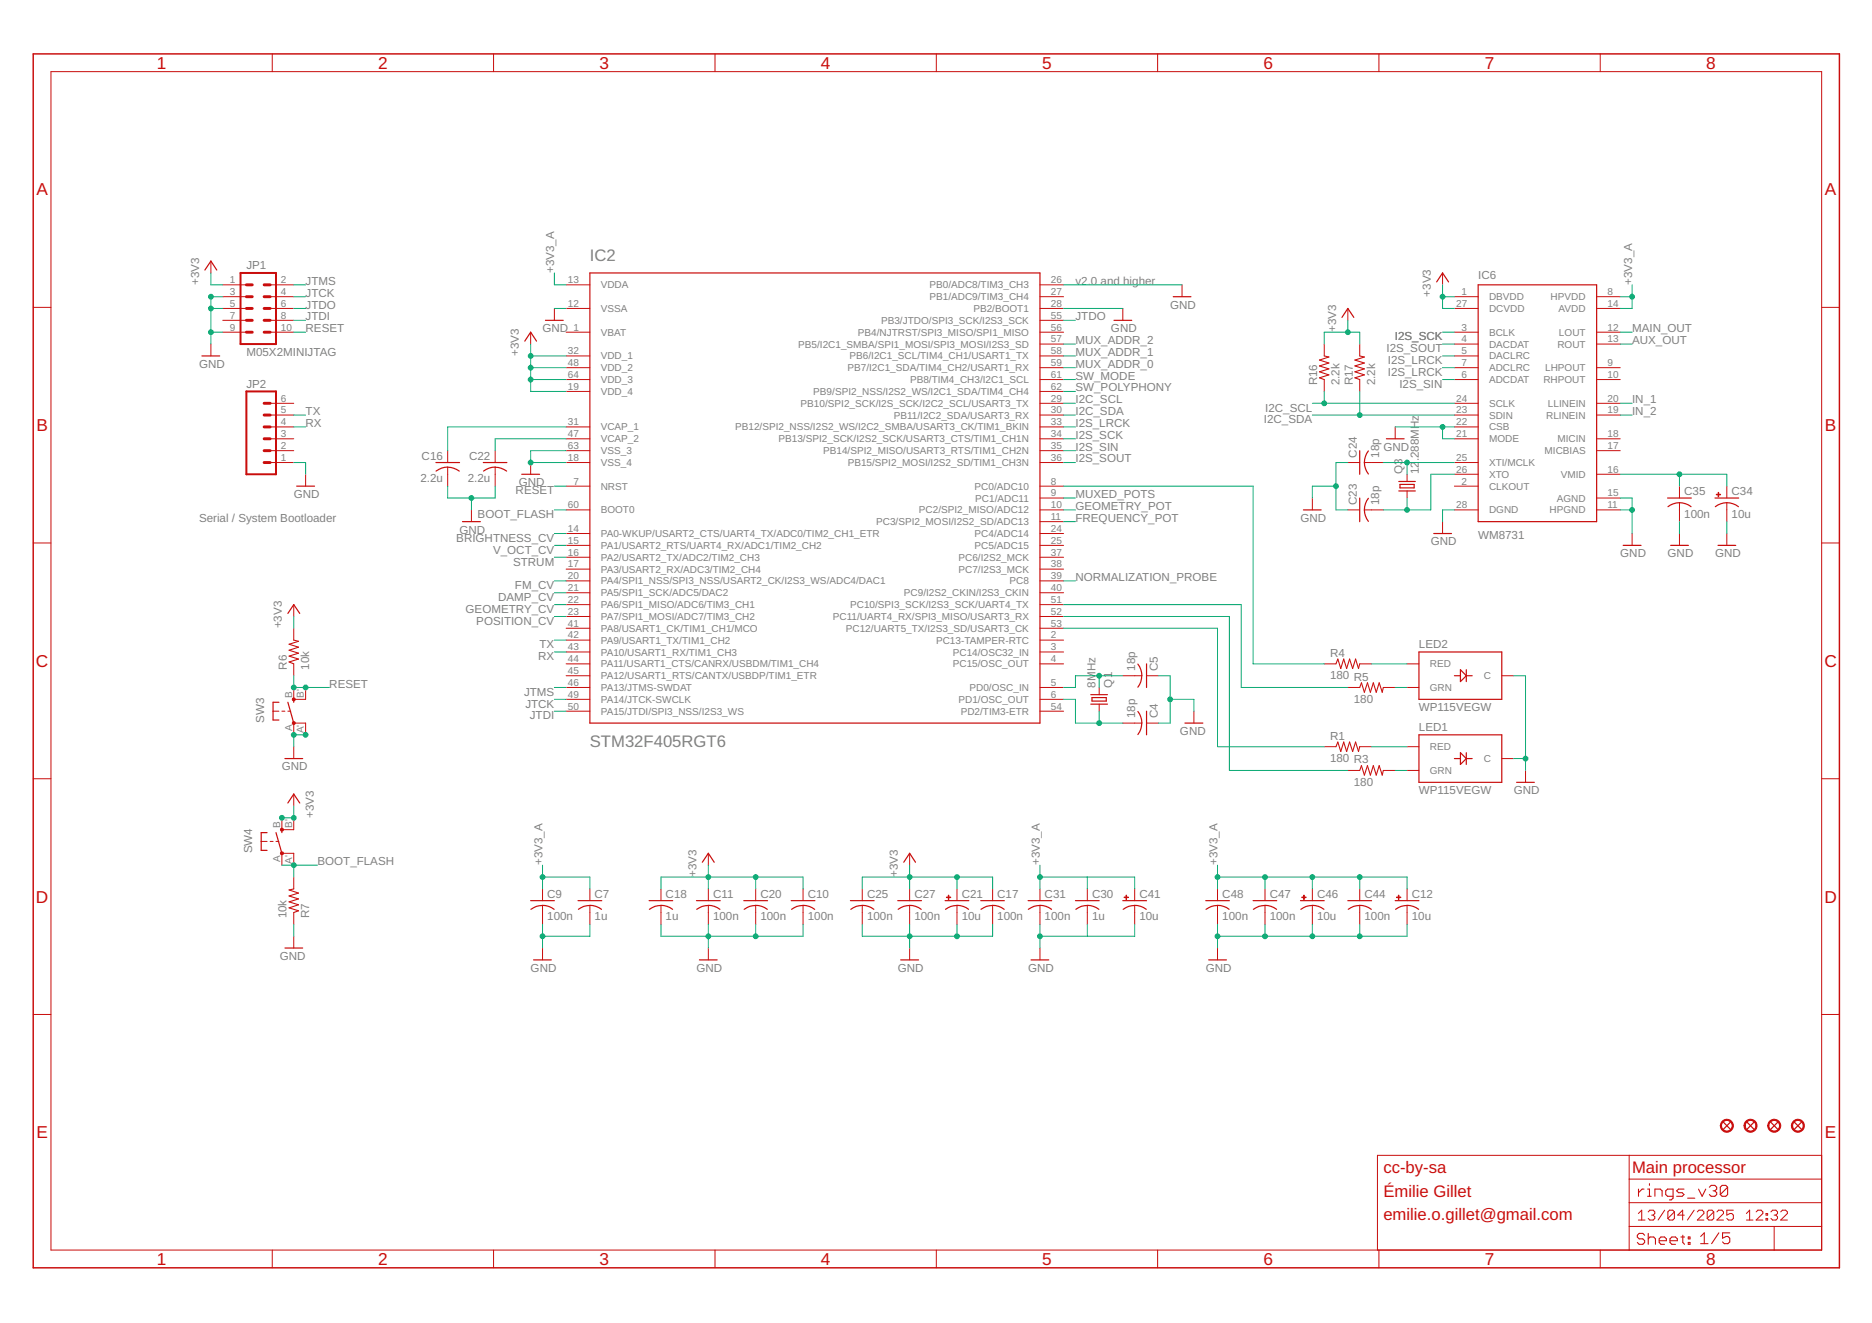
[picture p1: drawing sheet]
<svg xmlns="http://www.w3.org/2000/svg" width="297mm" height="210mm" viewBox="0 0 297 210" stroke-linecap="round" stroke-linejoin="round" font-family="sans-serif">
<g fill="none" stroke="#c90d0c" stroke-width=".17">
<path d="M210.1 56.5l.8 .1-1.5 .5 1.5 .5-1.5 .5 1.5 .4-1.5 .5 1.5 .5-1.5 .4 .7 .3M215.8 56.5l.7 .1-1.5 .5 1.5 .5-1.5 .5 1.5 .4-1.5 .5 1.5 .5-1.5 .4 .8 .3M46.6 101.6l.8 .1-1.5 .5 1.5 .5-1.5 .5 1.5 .4-1.5 .5 1.5 .5-1.5 .4 .7 .3M212 105.3l.3-.7 .4 1.5 .5-1.5 .5 1.5 .4-1.5 .5 1.5 .5-1.5 .5 1.5 .2-.8M212 118.5l.3-.8 .4 1.5 .5-1.5 .5 1.5 .4-1.5 .5 1.5 .5-1.5 .5 1.5 .2-.7M215.8 109.1l.2-.8 .5 1.5 .5-1.5 .4 1.5 .5-1.5 .5 1.5 .4-1.5 .5 1.5 .2-.7M215.8 122.2l.2-.7 .5 1.5 .5-1.5 .4 1.5 .5-1.5 .5 1.5 .4-1.5 .5 1.5 .2-.8M46.6 141l-.7 .2 1.5 .5-1.5 .5 1.5 .4-1.5 .5 1.5 .5-1.5 .4 1.5 .5-.8 .3M260 188.7v1.1M260.9 188.7h-.3l-.6 .5M261 196l-.3-.3h-.6l-.3 .3v.3l.3 .3h.6l.3 .2v.3l-.3 .3h-.6l-.3-.3M261.4 188.7h.3v1.1"/>
<path d="M261.4 189.8h.6M261.5 195.7v1.7M261.5 196.6l.3-.3h.6l.3 .3v.8M261.7 187.8v.3M262.6 189.8v-1.1h.8l.3 .2v.9M263.3 196.8h1.1v-.2l-.3-.3h-.6l-.2 .3v.5l.2 .3h.6M265 196.8h1.1v-.2l-.2-.3h-.6l-.3 .3v.5l.3 .3h.6M265.5 189.8h-.9l-.3-.3v-.6l.3-.2h.9v1.4l-.3 .3h-.3M266.7 196.3h.6M267 196v1.1l.3 .3M267.2 188.7h-.9l-.3 .2 .3 .3h.6l.3 .3-.3 .3h-.9M267.8 190.1h1.1"/>
<path d="M267.9 196.3h.3v.3h-.3zM267.9 197.1h.3v.3h-.3zM269.5 188.7l.6 1.1 .6-1.1M269.9 196.2l.5-.6v1.7M269.9 197.3h1.1M271.2 188.4l.3-.3h.6l.3 .3v.3l-.3 .2M271.8 188.9h.3M272.1 188.9l.3 .3v.3l-.3 .3h-.6l-.3-.3M272.7 195.6l-1.1 1.7M274.1 188.4v1.1l-.3 .3h-.5l-.3-.3M274.1 188.4l-.3-.3h-.5l-.3 .3v1.1M274.1 188.4l-1.1 1.1"/>
<path d="M274.5 195.6h-1.2v.8l.6-.2h.3l.3 .2v.6l-.3 .3h-.6l-.3-.3"/>
</g>
<g fill="none" stroke="#c90d0c" stroke-width=".16">
<path d="M8.1 11.4h281v186.9h-281zM43.2 8.6v2.8M78.3 8.6v2.8M113.5 8.6v2.8M148.6 8.6v2.8M183.7 8.6v2.8M218.8 8.6v2.8M253.9 8.6v2.8M5.3 48.8h2.8M33.5 41.4v1.9M33.5 54.6v1.9M35.3 52.7h3.8"/>
<path d="M35.3 50.8h3.8M35.3 48.9h3.8M35.3 47.1h3.8M35.3 45.2h3.8M42.9 52.7h3.7M42.9 50.8h3.7M42.9 48.9h3.7M42.9 47.1h3.7M42.9 45.2h3.7M84.2 52.7v1.9M88 48.9v1.9M89.8 52.7h3.8"/>
<path d="M89.8 48.9h3.8M89.8 45.2h3.8M89.8 56.5h3.8M89.8 58.3h3.8M165 52.7h3.8M165 50.8h3.8M165 48.9h3.8M165 47.1h3.8M165 45.2h3.8M165 54.6h3.8M165 56.5h3.8M165 58.3h3.8"/>
<path d="M178.2 48.9v1.9M187.6 45.2v1.9M210.1 54.6v1.9M213.9 48.9v1.9M215.8 54.6v1.9M228.9 43.3v1.9M230.8 52.7h3.7M230.8 48.9h3.7M230.8 47.1h3.7M230.8 54.6h3.7M230.8 56.5h3.7M230.8 58.3h3.7"/>
<path d="M253.3 52.7h3.8M253.3 48.9h3.8M253.3 47.1h3.8M253.3 54.6h3.8M253.3 58.3h3.8M289.1 48.8h2.8M42.9 64h3.7M42.9 65.8h3.7M42.9 67.7h3.7M42.9 69.6h3.7M42.9 71.5h3.7M42.9 73.4h3.7"/>
<path d="M48.5 75.2v1.9M71 71.5v1.9M71 74.1v3M78.6 71.5v1.9M78.6 74.1v3M84.2 73.4v1.8M89.8 77.1h3.8M89.8 60.2h3.8M89.8 62.1h3.8M89.8 67.7h3.8M89.8 69.6h3.8M89.8 71.5h3.8"/>
<path d="M89.8 73.4h3.8M165 77.1h3.8M165 60.2h3.8M165 62.1h3.8M165 64h3.8M165 65.8h3.8M165 67.7h3.8M165 69.6h3.8M165 71.5h3.8M165 73.4h3.8M165 79h3.8M208.2 79v1.9"/>
<path d="M210.1 60.2v1.9M213.9 73.4h1.9M215.8 60.2v1.9M216.5 73.4h3M221.4 67.7v1.9M223.3 75.2v1.2M223.3 77.9v1.1M230.8 77.1h3.7M230.8 60.2h3.7M230.8 64h3.7M230.8 65.8h3.7M230.8 67.7h3.7"/>
<path d="M230.8 69.6h3.7M230.8 73.4h3.7M230.8 75.2h3.7M253.3 60.2h3.8M253.3 64h3.8M253.3 65.8h3.8M253.3 69.6h3.8M253.3 71.5h3.8M253.3 79h3.8M253.3 75.2h3.8M266.5 77.1v1.9M266.5 79.8v3"/>
<path d="M274 77.1v1.9M274 79.8v3M5.3 86.1h2.8M46.6 95.9v1.9M46.6 99.7v1.9M74.8 80.9v1.9M89.8 80.9h3.8M89.8 84.6h3.8M89.8 86.5h3.8M89.8 88.4h3.8M89.8 90.3h3.8M89.8 92.2h3.8"/>
<path d="M89.8 94h3.8M89.8 95.9h3.8M89.8 97.8h3.8M89.8 99.7h3.8M165 80.9h3.8M165 84.6h3.8M165 86.5h3.8M165 88.4h3.8M165 90.3h3.8M165 92.2h3.8M165 94h3.8M165 95.9h3.8"/>
<path d="M165 97.8h3.8M165 99.7h3.8M165 82.8h3.8M213.9 80.9h1.9M216.5 80.9h3M228.9 82.8v1.8M230.8 80.9h3.7M253.3 80.9h3.8M259 84.6v1.9M266.5 84.6v1.9M274 84.6v1.9M289.1 86.1h2.8"/>
<path d="M43.3 112.8h1M44.7 112.8h.5M45.7 112.8h.4M46.6 116.6v-1.9h1.9v1.9M46.6 109.1v1.9h1.9v-1.9M46.6 105.3v1.9M46.6 118.5v1.9M89.8 112.8h3.8M89.8 111h3.8M89.8 107.2h3.8M89.8 101.6h3.8M89.8 103.4h3.8"/>
<path d="M89.8 105.3h3.8M89.8 109.1h3.8M165 112.8h3.8M165 111h3.8M165 101.6h3.8M165 103.4h3.8M165 105.3h3.8M165 109.1h3.8M174.4 109.1v1.1M174.4 111.7v1.1M178.2 114.7h3M178.2 107.2h3"/>
<path d="M181.9 114.7h1.9M181.9 107.2h1.9M189.4 112.8v1.9M210.1 105.3h1.9M210.1 118.5h1.9M213.9 109.1h1.9M215.8 105.3h1.8M215.8 118.5h1.8M219.5 109.1h1.9M223.3 105.3h1.8M223.3 109.1h1.8M223.3 118.5h1.8"/>
<path d="M238.3 107.2h1.9M5.3 123.5h2.8M41.4 133.5h1M42.9 133.5h.4M43.8 133.5h.5M44.7 129.8v1.8h1.9v-1.8M44.7 137.3v-1.9h1.9v1.9M46.6 126v1.9M46.6 139.1v1.9M112.4 135.4v1.9M144.3 135.4v1.9M213.9 122.2h1.9"/>
<path d="M219.5 122.2h1.9M223.3 122.2h1.8M238.3 120.4h1.9M242.1 122.2v1.9M289.1 123.5h2.8M46.6 144.8v1.9M46.6 148.5v1.9M86.1 141v1.9M86.1 143.7v3M86.1 150.4v1.9M93.6 141v1.9M93.6 143.7v3"/>
<path d="M104.9 141v1.9M104.9 143.7v3M112.4 141v1.9M112.4 143.7v3M112.4 150.4v1.9M119.9 141v1.9M119.9 143.7v3M127.4 141v1.9M127.4 143.7v3M136.8 141v1.9M136.8 143.7v3M144.3 141v1.9"/>
<path d="M144.3 143.7v3M144.3 150.4v1.9M151.8 141v1.9M151.8 143.7v3M157.5 141v1.9M157.5 143.7v3M165 141v1.9M165 143.7v3M165 150.4v1.9M172.5 141v1.9M172.5 143.7v3M180 141v1.9"/>
<path d="M180 143.7v3M193.2 141v1.9M193.2 143.7v3M193.2 150.4v1.9M200.7 141v1.9M200.7 143.7v3M208.2 141v1.9M208.2 143.7v3M215.8 141v1.9M215.8 143.7v3M223.3 141v1.9M223.3 143.7v3"/>
<path d="M5.3 161h2.8M289.1 161h2.8M43.2 198.3v2.8M78.3 198.3v2.8M113.5 198.3v2.8M148.6 198.3v2.8M183.7 198.3v2.8M218.8 198.3v2.8M253.9 198.3v2.8M258.5 194.6h30.6M258.5 183.3v15M258.5 190.8h30.6"/>
<path d="M258.5 187.1h30.6M260 192.5l.5-.5v1.6M260 193.6h1M261.5 192.3l.3-.3h.5l.3 .3v.2l-.3 .3M262.1 192.8h.2M262.3 192.8l.3 .3v.2l-.3 .3h-.5l-.3-.3M264.1 192l-1 1.6M265.7 192.3v1l-.3 .3h-.5l-.3-.3M265.7 192.3l-.3-.3h-.5l-.3 .3v1M265.7 192.3l-1.1 1M267.3 192.8h-1.1l.8-.8v1.6M268.8 192l-1 1.6"/>
<path d="M269.3 192.3l.3-.3h.5l.3 .3v.2l-1.1 1.1h1.1M271.9 192.3v1l-.2 .3h-.6l-.2-.3M271.9 192.3l-.2-.3h-.6l-.2 .3v1M271.9 192.3l-1 1M272.4 192.3l.3-.3h.5l.3 .3v.2l-1.1 1.1h1.1M275 192h-1v.8l.5-.3h.3l.2 .3v.5l-.2 .3h-.5l-.3-.3M277.1 193.6h1.1M277.1 192.5l.5-.5v1.6M278.7 192.3l.2-.3h.5l.3 .3v.2l-1 1.1h1M280.2 193.3h.3v.3h-.3zM280.2 192.5h.3v.3h-.3zM281 192.3l.3-.3h.5l.2 .3v.2l-.2 .3"/>
<path d="M281.5 192.8h.3M281.5 194.6v3.7M281.8 192.8l.2 .3v.2l-.2 .3h-.5l-.3-.3M282.6 192.3l.2-.3h.5l.3 .3v.2l-1 1.1h1M289.1 183.3h-70.5v15"/>
</g>
<path d="M5.3 8.6h286.6v192.5h-286.6z" fill="none" stroke="#c90d0c" stroke-width=".23"/>
<g fill="none" stroke="#c90d0c" stroke-width=".19">
<path d="M32 56.5h2.9M32.5 42.8l1-1.4 .9 1.4M83.3 54.1l.9-1.4 .9 1.4M86.6 50.8h2.8M93.6 43.3h71.4v71.4h-71.4zM176.8 50.8h2.8M186.2 47.1h2.8M212.9 50.4l1-1.5 .9 1.5M228 44.7l.9-1.4 .9 1.4M234.5 45.2h18.8v37.6h-18.8zM47.1 77.1h2.8M69.2 73.4h3.7"/>
<path d="M71 74.1a3.1 3.1 0 0 0-1.8 .6M71 74.1a3.3 3.3 0 0 1 1.9 .6M76.7 73.4h3.7M78.6 74.1a3.1 3.1 0 0 0-1.9 .6M78.6 74.1a3.3 3.3 0 0 1 1.8 .6M82.8 75.2h2.8M215.8 71.5v3.7M215.8 79v3.8M217.1 79.1a2.96 2.96 0 0 0 0 3.6M217.1 71.5a2.96 2.96 0 0 0 0 3.7M220 69.6h2.8M222 76.4h2.6"/>
<path d="M222 77.9h2.6M222.1 76.9h2.3v.5h-2.3zM264.6 79h3.8M272.1 79h3.8M45.7 97.3l.9-1.4 1 1.4M73.4 82.8h2.8M206.8 80.9h2.8M227.5 84.6h2.8M257.6 86.5h2.8M264.7 80.4a2.96 2.96 0 0 1 3.6 0M265.1 86.5h2.8M272.2 80.4a2.96 2.96 0 0 1 3.6 0"/>
<path d="M272.6 86.5h2.8M44.3 111.4h-1v2.8h1M45.7 111.4l.9 3.3M46.6 111v.4M173.1 110.2h2.6M173.1 111.7h2.6M173.3 110.7h2.2v.5h-2.2zM180.6 112.9a3.1 3.1 0 0 1 .6 1.8M180.6 105.4a3.1 3.1 0 0 1 .6 1.8M181.2 114.7a2.9 2.9 0 0 1-.6 1.8M181.2 107.2a2.9 2.9 0 0 1-.6 1.8M181.9 105.3v3.8"/>
<path d="M181.9 112.8v3.8M188 114.7h2.9M225.1 103.4h13.2v7.6h-13.2zM225.1 116.6h13.2v7.5h-13.2zM230.8 107.2h.9M231.7 106.3l1 .9-1 .9zM231.7 119.4l1 1-1 .9zM232.7 106.3v1.8M232.7 119.4v1.9M232.7 107.2h.9M42.4 132.1h-1v2.8h1M43.8 132.1l.9 3.3"/>
<path d="M44.7 131.6v.5M45.2 120.4h2.8M45.7 127.4l.9-1.4 1 1.4M111.4 136.8l1-1.4 .9 1.4M143.4 136.8l.9-1.4 1 1.4M230.8 120.4h.9M232.7 120.4h.9M240.6 124.1h2.9M45.2 150.4h2.8M84.2 142.9h3.8M84.2 144.3a2.99 2.99 0 0 1 3.7 0M84.7 152.3h2.8"/>
<path d="M91.7 142.9h3.8M91.8 144.3a2.96 2.96 0 0 1 3.6 0M103 142.9h3.7M103 144.3a2.99 2.99 0 0 1 3.7 0M110.5 142.9h3.8M110.6 144.3a2.99 2.99 0 0 1 3.6 0M111 152.3h2.8M118 142.9h3.8M118.1 144.3a2.96 2.96 0 0 1 3.7 0M125.5 142.9h3.8M125.6 144.3a2.96 2.96 0 0 1 3.7 0M134.9 142.9h3.8"/>
<path d="M135 144.3a2.96 2.96 0 0 1 3.7 0M142.5 142.9h3.7M142.5 144.3a2.96 2.96 0 0 1 3.7 0M142.9 152.3h2.9M150 142.9h3.7M150 144.3a2.96 2.96 0 0 1 3.7 0M155.6 142.9h3.8M155.7 144.3a2.99 2.99 0 0 1 3.6 0M163.1 142.9h3.8M163.2 144.3a2.99 2.99 0 0 1 3.7 0M163.6 152.3h2.8M170.6 142.9h3.8"/>
<path d="M170.7 144.3a2.96 2.96 0 0 1 3.7 0M178.2 142.9h3.7M178.2 144.3a2.96 2.96 0 0 1 3.7 0M191.3 142.9h3.8M191.4 144.3a2.96 2.96 0 0 1 3.6 0M191.8 152.3h2.8M198.8 142.9h3.8M198.9 144.3a2.99 2.99 0 0 1 3.7 0M206.4 142.9h3.7M206.4 144.3a2.96 2.96 0 0 1 3.7 0M213.9 142.9h3.7M213.9 144.3a2.96 2.96 0 0 1 3.7 0"/>
<path d="M221.4 142.9h3.7M221.4 144.3a2.96 2.96 0 0 1 3.7 0M273.5 178l1.1 1.2M274.6 178l-1.1 1.2M277.2 178l1.1 1.2M278.3 178l-1.1 1.2M281 178l1.1 1.2M282.1 178l-1.1 1.2M284.7 178l1.2 1.2M285.9 178l-1.2 1.2"/>
</g>
<g fill="#c90d0c" stroke="#c90d0c" stroke-width=".16">
<path d="M46.4 110.8h.4l.1 .2-.1 .1-.2 .1-.2-.1z" fill-rule="evenodd"/>
<path d="M44.6 135.2h.3v.4h-.2h-.1z" fill-rule="evenodd"/>
<path d="M44.6 131.5l.1-.1 .2 .1v.3h-.3z" fill-rule="evenodd"/>
<path d="M273.4 177.8a1.03 1.03 0 0 1 1.5 .4 1.03 1.03 0 0 1-.7 1.4 1.03 1.03 0 0 1-1.2-1h.2a.85 .85 0 0 1 1.1-.8 .85 .85 0 0 1 .3 1.4 .85 .85 0 0 1-1.4-.3v-.3h-.2l.2-.6z" fill-rule="evenodd"/>
<path d="M277.1 177.8a1.03 1.03 0 0 1 1.6 .3 1.03 1.03 0 0 1-.7 1.5 1.03 1.03 0 0 1-1.3-1h.2a.84 .84 0 0 1 1.2-.8 .84 .84 0 0 1 .2 1.4 .84 .84 0 0 1-1.3-.3l-.1-.3h-.2l.2-.6z" fill-rule="evenodd"/>
<path d="M280.9 177.8a1.03 1.03 0 0 1 1.5 .3 1.03 1.03 0 0 1-.6 1.5 1.03 1.03 0 0 1-1.3-1h.2a.85 .85 0 0 1 1.2-.8 .85 .85 0 0 1 .2 1.4 .85 .85 0 0 1-1.4-.3v-.3h-.2v-.3z" fill-rule="evenodd"/>
<path d="M284.6 177.8a1.03 1.03 0 0 1 1.6 .4 1.03 1.03 0 0 1-.7 1.4 1.03 1.03 0 0 1-1.3-1h.2a.84 .84 0 0 1 1.2-.8 .84 .84 0 0 1 .2 1.4 .84 .84 0 0 1-1.3-.3l-.1-.3h-.2l.1-.3z" fill-rule="evenodd"/>
<circle cx="46.6" cy="114.7" r=".24"/>
</g>
<path d="M38.2 43.3h5.6v11.3h-5.6zM39.1 62.1h4.7v13.1h-4.7z" fill="none" stroke="#c90d0c" stroke-width=".32"/>
<g fill="none" stroke="#c90d0c" stroke-width=".47">
<path d="M39.1 48.9h.9M39.1 50.8h.9M39.1 52.7h.9M39.1 45.2h.9M39.1 47.1h.9M41.9 48.9h1M41.9 50.8h1M41.9 52.7h1M41.9 45.2h1M41.9 47.1h1M41.9 69.6h1M41.9 71.5h1"/>
<path d="M41.9 73.4h1M41.9 65.8h1M41.9 67.7h1M41.9 64h1"/>
</g>
<g fill="#c90d0c" stroke="#c90d0c" stroke-width=".16">
<path d="M272.3 78.4h.7v.1h-.7z"/>
<path d="M272.6 78.1h.1v.7h-.1z"/>
<path d="M150.2 142.3h.7v.1h-.7z"/>
<path d="M150.5 142h.1v.7h-.1z"/>
<path d="M178.4 142.3h.6v.1h-.6z"/>
<path d="M178.7 142h.1v.7h-.1z"/>
<path d="M206.6 142.3h.6v.1h-.6z"/>
<path d="M206.9 142v.7z"/>
<path d="M221.6 142.3h.7v.1h-.7z"/>
<path d="M221.9 142h.1v.7h-.1z"/>
</g>
<g fill="none" stroke="#0dab76" stroke-width=".16">
<path d="M33.5 43.3v1.9h1.8M33.5 48.9h1.8M33.5 52.7h1.8M35.3 47.1h-1.8v7.5M46.6 47.1h1.9M46.6 48.9h1.9M46.6 52.7h1.9M46.6 45.2h1.9M46.6 50.8h1.9M84.2 54.6v7.5h5.6M84.2 56.5h5.6M84.2 58.3h5.6"/>
<path d="M88 48.9h1.8M88 43.3v1.9h1.8M168.8 48.9h9.4M168.8 45.2h18.8M168.8 56.5h1.8M168.8 58.3h1.8M168.8 50.8h1.8M168.8 54.6h1.8M210.1 54.6v-1.9h5.7v1.9M213.9 50.8v1.9M228.9 47.1h1.9M228.9 45.2v3.7h1.9"/>
<path d="M228.9 52.7h1.9M228.9 56.5h1.9M228.9 58.3h1.9M228.9 54.6h1.9M257.1 47.1h1.9M257.1 52.7h1.9M257.1 54.6h1.9M259 45.2v3.7h-1.9M46.6 73.4h1.9v1.8M46.6 67.7h1.9M46.6 65.8h1.9M71 77.1v1.9h7.6v-1.9"/>
<path d="M74.8 79v1.9M84.2 60.2h5.6M88 77.1h1.8M89.8 71.5h-5.6v1.9h5.6M89.8 67.7h-18.8v3.8M89.8 69.6h-11.2v1.9M168.8 71.5h1.8M168.8 73.4h1.8M168.8 79h1.8M168.8 67.7h1.8M168.8 69.6h1.8M168.8 77.1h30v28.2h11.3"/>
<path d="M168.8 60.2h1.8M168.8 62.1h1.8M168.8 65.8h1.8M168.8 64h1.8M208.2 65.8h22.6M208.2 64h22.6M210.1 62.1v1.9M212 77.1h-3.8v1.9M213.9 73.4h-1.9v7.5h1.9M215.8 62.1v3.7M219.5 73.4h11.3M221.4 67.7h9.4"/>
<path d="M223.3 73.4v1.8M223.3 79v1.9M228.9 67.7v1.9h1.9M228.9 60.2h1.9M230.8 75.2h-3.8v5.7h-7.5M257.1 79h1.9v5.6M257.1 75.2h16.9v1.9M257.1 65.8h1.9M257.1 64h1.9M266.5 75.2v1.9M46.6 97.8v1.9M88 80.9h1.8"/>
<path d="M88 84.6h1.8M88 92.2h1.8M88 94h1.8M88 95.9h1.8M88 97.8h1.8M88 86.5h1.8M88 88.4h1.8M168.8 80.9h1.8M168.8 99.7h24.4v18.8h16.9M168.8 95.9h28.2v13.2h16.9M168.8 92.2h1.8M168.8 97.8h26.3v24.4h18.8"/>
<path d="M168.8 82.8h1.8M230.8 80.9h-1.9v1.9M257.1 80.9h1.9M266.5 82.8v1.8M274 82.8v1.8M46.6 107.2v1.9h5.7M48.5 116.6h-1.9v1.9M88 111h1.8M88 109.1h1.8M88 103.4h1.8M88 101.6h1.8M88 112.8h1.8"/>
<path d="M168.8 111h1.8v3.7h7.6M174.4 107.2v1.9M174.4 112.8v1.9M178.2 107.2h-7.6v1.9h-1.8M183.8 107.2h1.9v7.5h-1.9M185.7 111h3.7v1.8M217.6 105.3h5.7M217.6 118.5h5.7M221.4 109.1h1.9M240.2 107.2h1.9v15M44.7 137.3h5.7M46.6 127.9v1.9h-1.9"/>
<path d="M46.6 137.3v1.8M86.1 137.3v3.7M86.1 139.1h7.5v1.9M112.4 137.3v3.7M119.9 139.1v1.9M144.3 137.3v3.7M151.8 139.1v1.9M165 137.3v3.7M165 139.1h15v1.9M172.5 139.1v1.9M193.2 137.3v3.7M193.2 139.1h30.1v1.9"/>
<path d="M200.7 139.1v1.9M208.2 139.1v1.9M215.8 139.1v1.9M221.4 122.2h1.9M240.2 120.4h1.9M46.6 146.7v1.8M86.1 146.7v3.7M93.6 146.7v1.8h-7.5M104.9 141v-1.9h22.5v1.9M104.9 146.7v1.8h22.5v-1.8M112.4 146.7v3.7M119.9 146.7v1.8"/>
<path d="M136.8 146.7v1.8h20.7v-1.8M136.8 141v-1.9h20.7v1.9M144.3 146.7v3.7M151.8 146.7v1.8M165 146.7v3.7M172.5 146.7v1.8M180 146.7v1.8h-15M193.2 146.7v3.7M200.7 146.7v1.8M208.2 146.7v1.8M215.8 146.7v1.8M223.3 146.7v1.8h-30.1"/>
</g>
<g fill="#0dab76" stroke="#0dab76" stroke-width=".16">
<circle cx="185.7" cy="111" r=".38"/>
<circle cx="48.5" cy="116.6" r=".38"/>
<circle cx="46.6" cy="116.6" r=".38"/>
<circle cx="33.5" cy="47.1" r=".38"/>
<circle cx="33.5" cy="48.9" r=".38"/>
<circle cx="33.5" cy="52.7" r=".38"/>
<circle cx="84.2" cy="73.4" r=".38"/>
<circle cx="74.8" cy="79" r=".38"/>
<circle cx="259" cy="80.9" r=".38"/>
<circle cx="112.4" cy="148.5" r=".38"/>
<circle cx="119.9" cy="148.5" r=".38"/>
<circle cx="86.1" cy="148.5" r=".38"/>
<circle cx="144.3" cy="148.5" r=".38"/>
<circle cx="151.8" cy="148.5" r=".38"/>
<circle cx="165" cy="148.5" r=".38"/>
<circle cx="228.9" cy="67.7" r=".38"/>
<circle cx="242.1" cy="120.4" r=".38"/>
<circle cx="212" cy="77.1" r=".38"/>
<circle cx="193.2" cy="148.5" r=".38"/>
<circle cx="200.7" cy="148.5" r=".38"/>
<circle cx="208.2" cy="148.5" r=".38"/>
<circle cx="215.8" cy="148.5" r=".38"/>
<circle cx="46.6" cy="129.8" r=".38"/>
<circle cx="44.7" cy="129.8" r=".38"/>
<circle cx="112.4" cy="139.1" r=".38"/>
<circle cx="119.9" cy="139.1" r=".38"/>
<circle cx="84.2" cy="60.2" r=".38"/>
<circle cx="84.2" cy="58.3" r=".38"/>
<circle cx="84.2" cy="56.5" r=".38"/>
<circle cx="228.9" cy="47.1" r=".38"/>
<circle cx="144.3" cy="139.1" r=".38"/>
<circle cx="151.8" cy="139.1" r=".38"/>
<circle cx="213.9" cy="52.7" r=".38"/>
<circle cx="174.4" cy="107.2" r=".38"/>
<circle cx="174.4" cy="114.7" r=".38"/>
<circle cx="46.6" cy="137.3" r=".38"/>
<circle cx="46.6" cy="109.1" r=".38"/>
<circle cx="48.5" cy="109.1" r=".38"/>
<circle cx="259" cy="47.1" r=".38"/>
<circle cx="86.1" cy="139.1" r=".38"/>
<circle cx="165" cy="139.1" r=".38"/>
<circle cx="193.2" cy="139.1" r=".38"/>
<circle cx="200.7" cy="139.1" r=".38"/>
<circle cx="208.2" cy="139.1" r=".38"/>
<circle cx="215.8" cy="139.1" r=".38"/>
<circle cx="210.1" cy="64" r=".38"/>
<circle cx="215.8" cy="65.8" r=".38"/>
<circle cx="266.5" cy="75.2" r=".38"/>
<circle cx="223.3" cy="73.4" r=".38"/>
<circle cx="223.3" cy="80.9" r=".38"/>
</g>
<g font-size="2.7" fill="#c90d0c">
<text x="24.9" y="10.9">1</text>
<text x="60" y="10.9">2</text>
<text x="95.1" y="10.9">3</text>
<text x="130.2" y="10.9">4</text>
<text x="165.4" y="10.9">5</text>
<text x="200.5" y="10.9">6</text>
<text x="235.6" y="10.9">7</text>
<text x="270.7" y="10.9">8</text>
<text x="5.8" y="31">A</text>
<text x="289.5" y="31">A</text>
<text x="5.8" y="68.4">B</text>
<text x="289.5" y="68.4">B</text>
<text x="5.7" y="105.8">C</text>
<text x="289.5" y="105.8">C</text>
<text x="5.7" y="143.2">D</text>
<text x="289.5" y="143.2">D</text>
<text x="5.8" y="180.6">E</text>
<text x="289.5" y="180.6">E</text>
<text x="24.9" y="200.7">1</text>
<text x="60" y="200.7">2</text>
<text x="95.1" y="200.7">3</text>
<text x="130.2" y="200.7">4</text>
<text x="165.4" y="200.7">5</text>
<text x="200.5" y="200.7">6</text>
<text x="235.6" y="200.7">7</text>
<text x="270.7" y="200.7">8</text>
</g>
<g font-size="2.6" fill="#808080">
<text x="93.6" y="41.4">IC2</text>
<text x="93.6" y="118.5">STM32F405RGT6</text>
</g>
<g font-size="2.6" fill="#c90d0c">
<text x="219.5" y="186.1">cc-by-sa</text>
<text x="219.5" y="189.9">Émilie Gillet</text>
<text x="259" y="186.1">Main processor</text>
<text x="219.5" y="193.6">emilie.o.gillet@gmail.com</text>
</g>
<g font-size="1.8" fill="#808080">
<text x="31.6" y="45.2" transform="rotate(-90 31.6 45.2)">+3V3</text>
<text x="39.1" y="42.7">JP1</text>
<text x="48.5" y="47.1">JTCK</text>
<text x="48.5" y="45.2">JTMS</text>
<text x="88" y="43.3" transform="rotate(-90 88 43.3)">+3V3_A</text>
<text x="170.6" y="45.2">v2.0 and higher</text>
<text x="227" y="47.1" transform="rotate(-90 227 47.1)">+3V3</text>
<text x="234.5" y="44.2">IC6</text>
<text x="259" y="45.2" transform="rotate(-90 259 45.2)">+3V3_A</text>
<text x="48.5" y="52.7">RESET</text>
<text x="48.5" y="50.8">JTDI</text>
<text x="48.5" y="48.9">JTDO</text>
<text x="86.1" y="52.7">GND</text>
<text x="170.6" y="50.8">JTDO</text>
<text x="176.3" y="52.7">GND</text>
<text x="185.7" y="48.9">GND</text>
<text x="212" y="52.7" transform="rotate(-90 212 52.7)">+3V3</text>
<text x="259" y="52.7">MAIN_OUT</text>
<text x="31.6" y="58.3">GND</text>
<text x="39.1" y="56.5">M05X2MINIJTAG</text>
<text x="82.3" y="56.5" transform="rotate(-90 82.3 56.5)">+3V3</text>
<text x="170.6" y="56.5">MUX_ADDR_1</text>
<text x="170.6" y="54.6">MUX_ADDR_2</text>
<text x="170.6" y="58.3">MUX_ADDR_0</text>
<text x="220" y="55.9">I2S_SOUT</text>
<text x="220.2" y="57.8">I2S_LRCK</text>
<text x="220.2" y="59.7">I2S_LRCK</text>
<text x="221.3" y="54">I2S_SCK</text>
<text x="259" y="54.6">AUX_OUT</text>
<text x="39.1" y="61.5">JP2</text>
<text x="48.5" y="65.9">TX</text>
<text x="170.6" y="64">I2C_SCL</text>
<text x="170.6" y="65.9">I2C_SDA</text>
<text x="170.6" y="60.2">SW_MODE</text>
<text x="170.6" y="62.1">SW_POLYPHONY</text>
<text x="200.8" y="65.3">I2C_SCL</text>
<text x="209" y="61.2" transform="rotate(-90 209 61.2)">R16</text>
<text x="212.6" y="61.2" transform="rotate(-90 212.6 61.2)">2.2k</text>
<text x="214.6" y="61.2" transform="rotate(-90 214.6 61.2)">R17</text>
<text x="218.2" y="61.2" transform="rotate(-90 218.2 61.2)">2.2k</text>
<text x="222" y="61.5">I2S_SIN</text>
<text x="259" y="64">IN_1</text>
<text x="259" y="65.9">IN_2</text>
<text x="48.5" y="67.7">RX</text>
<text x="170.6" y="69.6">I2S_SCK</text>
<text x="170.6" y="67.7">I2S_LRCK</text>
<text x="170.6" y="71.5">I2S_SIN</text>
<text x="200.5" y="67.2">I2C_SDA</text>
<text x="219.5" y="71.5">GND</text>
<text x="66.7" y="76.5">2.2u</text>
<text x="66.9" y="72.9">C16</text>
<text x="74.2" y="76.5">2.2u</text>
<text x="74.4" y="72.9">C22</text>
<text x="82.3" y="77.1">GND</text>
<text x="170.6" y="73.4">I2S_SOUT</text>
<text x="215.3" y="72.6" transform="rotate(-90 215.3 72.6)">C24</text>
<text x="218.9" y="72.6" transform="rotate(-90 218.9 72.6)">18p</text>
<text x="222.5" y="75.3" transform="rotate(-90 222.5 75.3)">Q3</text>
<text x="225.1" y="75.3" transform="rotate(-90 225.1 75.3)">12</text>
<text x="225.1" y="73.2" transform="rotate(-90 225.1 73.2)">.288MHz</text>
<text x="31.6" y="82.8">Serial / System Bootloader</text>
<text x="46.6" y="79">GND</text>
<text x="75.8" y="82.2">BOOT_FLASH</text>
<text x="81.8" y="78.4">RESET</text>
<text x="170.6" y="80.9">GEOMETRY_POT</text>
<text x="170.6" y="82.8">FREQUENCY_POT</text>
<text x="170.6" y="79">MUXED_POTS</text>
<text x="206.4" y="82.8">GND</text>
<text x="215.3" y="80.1" transform="rotate(-90 215.3 80.1)">C23</text>
<text x="218.9" y="80.1" transform="rotate(-90 218.9 80.1)">18p</text>
<text x="267.2" y="82.1">100n</text>
<text x="267.2" y="78.5">C35</text>
<text x="274.8" y="82.1">10u</text>
<text x="274.8" y="78.5">C34</text>
<text x="72.4" y="86">BRIGHTNESS_CV</text>
<text x="72.9" y="84.7">GND</text>
<text x="78.2" y="87.8">V_OCT_CV</text>
<text x="81.4" y="89.7">STRUM</text>
<text x="227" y="86.5">GND</text>
<text x="234.5" y="85.6">WM8731</text>
<text x="257.1" y="88.4">GND</text>
<text x="264.6" y="88.4">GND</text>
<text x="272.1" y="88.4">GND</text>
<text x="79" y="95.4">DAMP_CV</text>
<text x="81.7" y="93.5">FM_CV</text>
<text x="170.6" y="92.2">NORMALIZATION_PROBE</text>
<text x="44.7" y="99.7" transform="rotate(-90 44.7 99.7)">+3V3</text>
<text x="73.9" y="97.2">GEOMETRY_CV</text>
<text x="75.6" y="99.1">POSITION_CV</text>
<text x="45.5" y="106.3" transform="rotate(-90 45.5 106.3)">R6</text>
<text x="49.1" y="106.3" transform="rotate(-90 49.1 106.3)">10k</text>
<text x="85.4" y="104.8">RX</text>
<text x="85.6" y="102.9">TX</text>
<text x="180.1" y="106.4" transform="rotate(-90 180.1 106.4)">18p</text>
<text x="183.7" y="106.4" transform="rotate(-90 183.7 106.4)">C5</text>
<text x="211.1" y="107.8">180 R5</text>
<text x="211.1" y="104.2">R4</text>
<text x="225.1" y="102.9">LED2</text>
<text x="52.3" y="109.1">RESET</text>
<text x="83.2" y="110.4">JTMS</text>
<text x="83.4" y="112.3">JTCK</text>
<text x="173.8" y="109.1" transform="rotate(-90 173.8 109.1)">8MHz</text>
<text x="176.5" y="109.1" transform="rotate(-90 176.5 109.1)">Q1</text>
<text x="180.1" y="114" transform="rotate(-90 180.1 114)">18p</text>
<text x="183.7" y="114" transform="rotate(-90 183.7 114)">C4</text>
<text x="214.8" y="111.5">180</text>
<text x="225.1" y="112.8">WP115VEGW</text>
<text x="41.9" y="114.7" transform="rotate(-90 41.9 114.7)">SW3</text>
<text x="84.1" y="114.1">JTDI</text>
<text x="187.2" y="116.6">GND</text>
<text x="211.1" y="117.4">R1</text>
<text x="225.1" y="116">LED1</text>
<text x="44.7" y="122.2">GND</text>
<text x="211.1" y="120.9">180 R3</text>
<text x="214.8" y="124.7">180</text>
<text x="225.1" y="126">WP115VEGW</text>
<text x="240.2" y="126">GND</text>
<text x="49.8" y="129.7" transform="rotate(-90 49.8 129.7)">+3V3</text>
<text x="40" y="135.4" transform="rotate(-90 40 135.4)">SW4</text>
<text x="50.4" y="137.3">BOOT_FLASH</text>
<text x="86.1" y="137.3" transform="rotate(-90 86.1 137.3)">+3V3_A</text>
<text x="165" y="137.3" transform="rotate(-90 165 137.3)">+3V3_A</text>
<text x="193.2" y="137.3" transform="rotate(-90 193.2 137.3)">+3V3_A</text>
<text x="86.8" y="142.4">C9</text>
<text x="94.3" y="142.4">C7</text>
<text x="105.6" y="142.4">C18</text>
<text x="110.5" y="139.1" transform="rotate(-90 110.5 139.1)">+3V3</text>
<text x="113.1" y="142.4">C11</text>
<text x="120.7" y="142.4">C20</text>
<text x="128.2" y="142.4">C10</text>
<text x="137.6" y="142.4">C25</text>
<text x="142.5" y="139.1" transform="rotate(-90 142.5 139.1)">+3V3</text>
<text x="145.1" y="142.4">C27</text>
<text x="152.6" y="142.4">C21</text>
<text x="158.2" y="142.4">C17</text>
<text x="165.8" y="142.4">C31</text>
<text x="173.3" y="142.4">C30</text>
<text x="180.8" y="142.4">C41</text>
<text x="194" y="142.4">C48</text>
<text x="201.5" y="142.4">C47</text>
<text x="209" y="142.4">C46</text>
<text x="216.5" y="142.4">C44</text>
<text x="224" y="142.4">C12</text>
<text x="45.5" y="145.7" transform="rotate(-90 45.5 145.7)">10k</text>
<text x="49" y="145.7" transform="rotate(-90 49 145.7)">R7</text>
<text x="86.8" y="146">100n</text>
<text x="94.3" y="146">1u</text>
<text x="105.6" y="146">1u</text>
<text x="113.1" y="146">100n</text>
<text x="120.7" y="146">100n</text>
<text x="128.2" y="146">100n</text>
<text x="137.6" y="146">100n</text>
<text x="145.1" y="146">100n</text>
<text x="152.6" y="146">10u</text>
<text x="158.2" y="146">100n</text>
<text x="165.8" y="146">100n</text>
<text x="173.3" y="146">1u</text>
<text x="180.8" y="146">10u</text>
<text x="194" y="146">100n</text>
<text x="201.5" y="146">100n</text>
<text x="209" y="146">10u</text>
<text x="216.5" y="146">100n</text>
<text x="224" y="146">10u</text>
<text x="44.4" y="152.3">GND</text>
<text x="84.2" y="154.2">GND</text>
<text x="110.5" y="154.2">GND</text>
<text x="142.5" y="154.2">GND</text>
<text x="163.1" y="154.2">GND</text>
<text x="191.3" y="154.2">GND</text>
</g>
<g font-size="1.6" fill="#808080">
<text x="36.5" y="46.8">3</text>
<text x="36.5" y="44.9">1</text>
<text x="44.6" y="46.8">4</text>
<text x="44.6" y="44.9">2</text>
<text x="90.1" y="44.9">13</text>
<text x="95.3" y="45.8">VDDA</text>
<text x="147.5" y="45.7">PB0/ADC8/TIM3_CH3</text>
<text x="147.5" y="47.6">PB1/ADC9/TIM3_CH4</text>
<text x="166.7" y="44.9">26</text>
<text x="166.7" y="46.8">27</text>
<text x="231.9" y="46.8">1</text>
<text x="236.3" y="47.6">DBVDD</text>
<text x="246" y="47.6">HPVDD</text>
<text x="255.1" y="46.8">8</text>
<text x="36.5" y="52.4">9</text>
<text x="36.5" y="50.6">7</text>
<text x="36.5" y="48.7">5</text>
<text x="44.6" y="52.4">10</text>
<text x="44.6" y="50.6">8</text>
<text x="44.6" y="48.7">6</text>
<text x="90.1" y="48.7">12</text>
<text x="91" y="52.4">1</text>
<text x="95.3" y="53.3">VBAT</text>
<text x="95.3" y="49.5">VSSA</text>
<text x="136.1" y="53.3">PB4/NJTRST/SPI3_MISO/SPI1_MISO</text>
<text x="139.8" y="51.4">PB3/JTDO/SPI3_SCK/I2S3_SCK</text>
<text x="154.5" y="49.5">PB2/BOOT1</text>
<text x="166.7" y="48.7">28</text>
<text x="166.7" y="50.6">55</text>
<text x="166.7" y="52.4">56</text>
<text x="231.1" y="48.7">27</text>
<text x="231.9" y="52.4">3</text>
<text x="236.3" y="53.3">BCLK</text>
<text x="236.3" y="49.5">DCVDD</text>
<text x="247.3" y="49.5">AVDD</text>
<text x="247.4" y="53.3">LOUT</text>
<text x="255.1" y="52.4">12</text>
<text x="255.1" y="48.7">14</text>
<text x="90.1" y="56.2">32</text>
<text x="90.1" y="58.1">48</text>
<text x="90.1" y="60">64</text>
<text x="95.3" y="57">VDD_1</text>
<text x="95.3" y="58.9">VDD_2</text>
<text x="126.7" y="55.1">PB5/I2C1_SMBA/SPI1_MOSI/SPI3_MOSI/I2S3_SD</text>
<text x="134.5" y="58.9">PB7/I2C1_SDA/TIM4_CH2/USART1_RX</text>
<text x="134.8" y="57">PB6/I2C1_SCL/TIM4_CH1/USART1_TX</text>
<text x="166.7" y="54.3">57</text>
<text x="166.7" y="56.2">58</text>
<text x="166.7" y="58.1">59</text>
<text x="166.7" y="60">61</text>
<text x="231.9" y="54.3">4</text>
<text x="231.9" y="56.2">5</text>
<text x="231.9" y="60">6</text>
<text x="231.9" y="58.1">7</text>
<text x="236.3" y="55.1">DACDAT</text>
<text x="236.3" y="57">DACLRC</text>
<text x="236.3" y="58.9">ADCLRC</text>
<text x="245.2" y="58.9">LHPOUT</text>
<text x="247.1" y="55.1">ROUT</text>
<text x="255.1" y="58.1">9</text>
<text x="255.1" y="60">10</text>
<text x="255.1" y="54.3">13</text>
<text x="44.6" y="65.6">5</text>
<text x="44.6" y="63.7">6</text>
<text x="90.1" y="61.8">19</text>
<text x="95.3" y="60.8">VDD_3</text>
<text x="95.3" y="62.7">VDD_4</text>
<text x="127" y="64.5">PB10/SPI2_SCK/I2S_SCK/I2C2_SCL/USART3_TX</text>
<text x="129.1" y="62.7">PB9/SPI2_NSS/I2S2_WS/I2C1_SDA/TIM4_CH4</text>
<text x="144.4" y="60.8">PB8/TIM4_CH3/I2C1_SCL</text>
<text x="166.7" y="61.8">62</text>
<text x="166.7" y="63.7">29</text>
<text x="166.7" y="65.6">30</text>
<text x="231.1" y="63.7">24</text>
<text x="231.1" y="65.6">23</text>
<text x="236.3" y="60.8">ADCDAT</text>
<text x="236.3" y="64.5">SCLK</text>
<text x="244.9" y="60.8">RHPOUT</text>
<text x="245.6" y="64.5">LLINEIN</text>
<text x="255.1" y="63.7">20</text>
<text x="255.1" y="65.6">19</text>
<text x="44.6" y="71.2">2</text>
<text x="44.6" y="69.4">3</text>
<text x="44.6" y="67.5">4</text>
<text x="90.1" y="67.5">31</text>
<text x="90.1" y="69.4">47</text>
<text x="90.1" y="71.2">63</text>
<text x="95.3" y="68.3">VCAP_1</text>
<text x="95.3" y="70.2">VCAP_2</text>
<text x="116.6" y="68.3">PB12/SPI2_NSS/I2S2_WS/I2C2_SMBA/USART3_CK/TIM1_BKIN</text>
<text x="123.5" y="70.2">PB13/SPI2_SCK/I2S2_SCK/USART3_CTS/TIM1_CH1N</text>
<text x="141.8" y="66.4">PB11/I2C2_SDA/USART3_RX</text>
<text x="166.7" y="67.5">33</text>
<text x="166.7" y="69.4">34</text>
<text x="166.7" y="71.2">35</text>
<text x="231.1" y="67.5">22</text>
<text x="231.1" y="69.4">21</text>
<text x="236.3" y="68.3">CSB</text>
<text x="236.3" y="70.2">MODE</text>
<text x="236.3" y="66.4">SDIN</text>
<text x="245.3" y="66.4">RLINEIN</text>
<text x="247.1" y="70.2">MICIN</text>
<text x="255.1" y="69.4">18</text>
<text x="255.1" y="71.2">17</text>
<text x="44.6" y="73.1">1</text>
<text x="90.1" y="73.1">18</text>
<text x="91" y="76.9">7</text>
<text x="95.3" y="77.7">NRST</text>
<text x="95.3" y="72.1">VSS_3</text>
<text x="95.3" y="73.9">VSS_4</text>
<text x="130.6" y="72.1">PB14/SPI2_MISO/USART3_RTS/TIM1_CH2N</text>
<text x="134.5" y="73.9">PB15/SPI2_MOSI/I2S2_SD/TIM1_CH3N</text>
<text x="154.6" y="77.7">PC0/ADC10</text>
<text x="166.7" y="73.1">36</text>
<text x="166.7" y="76.9">8</text>
<text x="231.1" y="75">26</text>
<text x="231.1" y="73.1">25</text>
<text x="231.9" y="76.9">2</text>
<text x="236.3" y="77.7">CLKOUT</text>
<text x="236.3" y="75.8">XTO</text>
<text x="236.3" y="73.9">XTI/MCLK</text>
<text x="245.1" y="72.1">MICBIAS</text>
<text x="247.6" y="75.8">VMID</text>
<text x="255.1" y="75">16</text>
<text x="90.1" y="80.6">60</text>
<text x="95.3" y="81.5">BOOT0</text>
<text x="139" y="83.3">PC3/SPI2_MOSI/I2S2_SD/ADC13</text>
<text x="145.8" y="81.4">PC2/SPI2_MISO/ADC12</text>
<text x="154.7" y="79.6">PC1/ADC11</text>
<text x="166.7" y="78.7">9</text>
<text x="166.7" y="80.6">10</text>
<text x="166.7" y="82.5">11</text>
<text x="231.1" y="80.6">28</text>
<text x="236.3" y="81.5">DGND</text>
<text x="245.9" y="81.4">HPGND</text>
<text x="247" y="79.6">AGND</text>
<text x="255.1" y="80.6">11</text>
<text x="255.1" y="78.7">15</text>
<text x="90.1" y="84.4">14</text>
<text x="90.1" y="86.3">15</text>
<text x="90.1" y="88.1">16</text>
<text x="95.3" y="85.2">PA0-WKUP/USART2_CTS/UART4_TX/ADC0/TIM2_CH1_ETR</text>
<text x="95.3" y="87.1">PA1/USART2_RTS/UART4_RX/ADC1/TIM2_CH2</text>
<text x="95.3" y="89">PA2/USART2_TX/ADC2/TIM2_CH3</text>
<text x="152.1" y="89">PC6/I2S2_MCK</text>
<text x="154.6" y="85.2">PC4/ADC14</text>
<text x="154.6" y="87.1">PC5/ADC15</text>
<text x="166.7" y="84.4">24</text>
<text x="166.7" y="86.3">25</text>
<text x="166.7" y="88.1">37</text>
<text x="90.1" y="90">17</text>
<text x="90.1" y="91.9">20</text>
<text x="90.1" y="93.8">21</text>
<text x="90.1" y="95.7">22</text>
<text x="95.3" y="90.9">PA3/USART2_RX/ADC3/TIM2_CH4</text>
<text x="95.3" y="92.7">PA4/SPI1_NSS/SPI3_NSS/USART2_CK/I2S3_WS/ADC4/DAC1</text>
<text x="95.3" y="94.6">PA5/SPI1_SCK/ADC5/DAC2</text>
<text x="143.4" y="94.6">PC9/I2S2_CKIN/I2S3_CKIN</text>
<text x="152.1" y="90.8">PC7/I2S3_MCK</text>
<text x="160.2" y="92.7">PC8</text>
<text x="166.7" y="90">38</text>
<text x="166.7" y="91.9">39</text>
<text x="166.7" y="93.8">40</text>
<text x="166.7" y="95.7">51</text>
<text x="90.1" y="97.5">23</text>
<text x="90.1" y="99.4">41</text>
<text x="90.1" y="101.3">42</text>
<text x="95.3" y="96.5">PA6/SPI1_MISO/ADC6/TIM3_CH1</text>
<text x="95.3" y="98.4">PA7/SPI1_MOSI/ADC7/TIM3_CH2</text>
<text x="95.3" y="100.2">PA8/USART1_CK/TIM1_CH1/MCO</text>
<text x="132.1" y="98.4">PC11/UART4_RX/SPI3_MISO/USART3_RX</text>
<text x="134.2" y="100.2">PC12/UART5_TX/I2S3_SD/USART3_CK</text>
<text x="134.9" y="96.5">PC10/SPI3_SCK/I2S3_SCK/UART4_TX</text>
<text x="166.7" y="97.5">52</text>
<text x="166.7" y="99.4">53</text>
<text x="166.7" y="101.3">2</text>
<text x="90.1" y="103.2">43</text>
<text x="90.1" y="105.1">44</text>
<text x="90.1" y="106.9">45</text>
<text x="95.3" y="102.1">PA9/USART1_TX/TIM1_CH2</text>
<text x="95.3" y="104">PA10/USART1_RX/TIM1_CH3</text>
<text x="95.3" y="105.9">PA11/USART1_CTS/CANRX/USBDM/TIM1_CH4</text>
<text x="95.3" y="107.8">PA12/USART1_RTS/CANTX/USBDP/TIM1_ETR</text>
<text x="148.5" y="102.1">PC13-TAMPER-RTC</text>
<text x="151.2" y="104">PC14/OSC32_IN</text>
<text x="151.2" y="105.9">PC15/OSC_OUT</text>
<text x="166.7" y="103.2">3</text>
<text x="166.7" y="105.1">4</text>
<text x="226.9" y="105.9">RED</text>
<text x="235.4" y="107.8">C</text>
<text x="46.4" y="110.7" transform="rotate(-90 46.4 110.7)">B</text>
<text x="48.2" y="110.7" transform="rotate(-90 48.2 110.7)">B'</text>
<text x="90.1" y="108.8">46</text>
<text x="90.1" y="110.7">49</text>
<text x="90.1" y="112.6">50</text>
<text x="95.3" y="109.6">PA13/JTMS-SWDAT</text>
<text x="95.3" y="111.5">PA14/JTCK-SWCLK</text>
<text x="95.3" y="113.4">PA15/JTDI/SPI3_NSS/I2S3_WS</text>
<text x="152.1" y="111.5">PD1/OSC_OUT</text>
<text x="152.4" y="113.4">PD2/TIM3-ETR</text>
<text x="153.8" y="109.6">PD0/OSC_IN</text>
<text x="166.7" y="108.8">5</text>
<text x="166.7" y="110.7">6</text>
<text x="166.7" y="112.6">54</text>
<text x="226.9" y="109.6">GRN</text>
<text x="46.4" y="116" transform="rotate(-90 46.4 116)">A</text>
<text x="48.2" y="116.3" transform="rotate(-90 48.2 116.3)">A'</text>
<text x="226.9" y="119">RED</text>
<text x="226.9" y="122.8">GRN</text>
<text x="235.4" y="120.9">C</text>
<text x="44.5" y="131.4" transform="rotate(-90 44.5 131.4)">B</text>
<text x="46.4" y="131.4" transform="rotate(-90 46.4 131.4)">B'</text>
<text x="44.5" y="136.7" transform="rotate(-90 44.5 136.7)">A</text>
<text x="46.4" y="137" transform="rotate(-90 46.4 137)">A'</text>
</g>
</svg>
